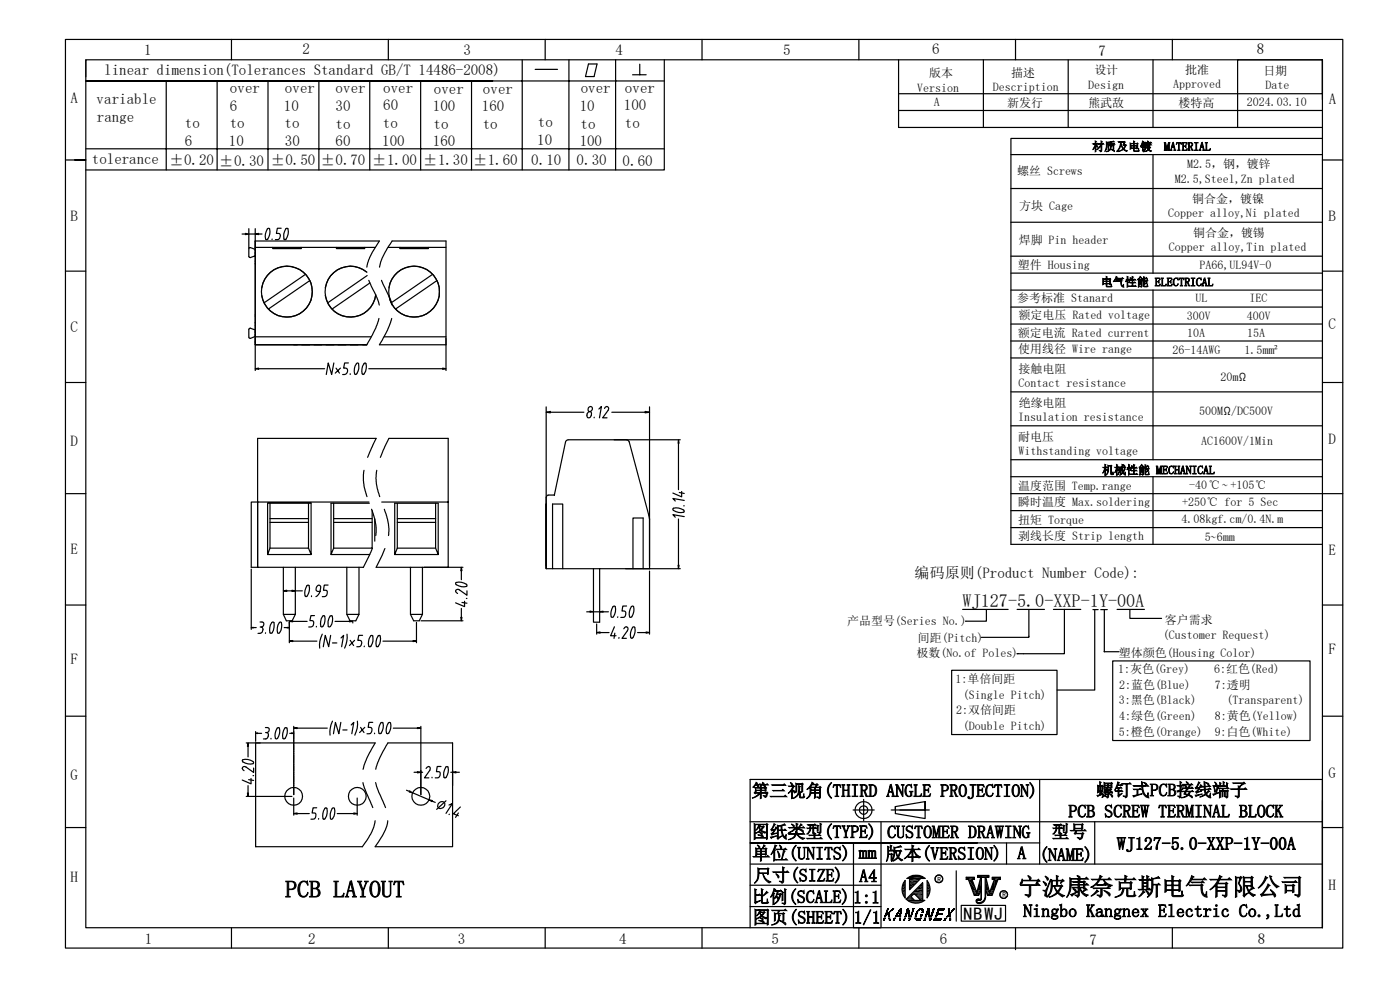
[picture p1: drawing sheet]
<svg xmlns="http://www.w3.org/2000/svg" width="297mm" height="210mm" viewBox="0 0 297 210" stroke-linecap="round" stroke-linejoin="round" font-family="sans-serif">
<g fill="none" stroke="#000" stroke-width=".25">
<path d="M13.9 8.4h271v192.7h-271zM18.2 12.7h262.3v184.1h-262.3zM18.2 12.7v3.6M18.2 17.2h122.7M35.3 17.2v18.9M46.1 17.2v18.9M49.1 8.4v4.3M56.9 17.2v18.9M67.6 17.2v18.9M78.4 17.2v18.9M82.4 8.4v4.3M89.2 17.2v18.9"/>
<path d="M100 17.2v18.9M110.8 12.7v23.4M113.5 14.7h4.8M115.7 8.4v4.3M120.7 12.7v23.4M124.8 13.6h1.9l-.7 2.6h-1.8zM130.6 12.7v23.4M134.2 15.9h2.9M135.7 13.6v2.3M140.9 12.7v23.4h-122.7M148.9 8.4v4.3M182.2 8.4v4.3"/>
<path d="M190.6 12.7v14.3h89.9M208.6 12.7v14.3M215.4 8.4v4.3M226.6 12.7v14.3M244.6 12.7v14.3M248.7 8.4v4.3M280.5 12.7v8.4M280.5 12.7v7.2h-89.9M280.5 12.7h-17.9v14.3M13.9 33.9h4.3M18.2 31.6h122.7M190.6 23.4h89.9"/>
<path d="M214.5 32.8h66M214.5 40h66M244.6 32.8v25.1M280.5 29.4h-66v86.1h66M280.5 33.9h4.4M13.9 57.5h4.3M51.4 49.6h.7M52.8 49.6l-.7 .2v-.3l2 .1M52.8 48.5v4.1M54.1 49.6l.8-.1v.3zM54.1 53.4v19.7h23.7M54.1 51.1v4.3"/>
<path d="M54.1 51.1v1.8M54.1 52.9l-1.2-.4-.1 1.9 .1 .2h.2l1-.3M54.1 51.1h26.4l-2.1 3.6-.6 2M54.1 48.5v4.3M54.1 52.9v.4M54.1 52.5h25.5M54.9 49.6h.7M56.7 48.5h.4a2.08 2.08 0 0 1-.5 2.3h-.2a2.26 2.26 0 0 1 .3-2.3zM57.7 50.7v.1M57.9 52.5v.1h6M59.6 48.4h-.8l-.2 1.1 .7 .1a.83 .83 0 0 1 0 .9 .83 .83 0 0 1-.9 .3M60.6 48.5h.4a2.08 2.08 0 0 1-.5 2.3l-.3-.1a2.77 2.77 0 0 1 .4-2.2z"/>
<path d="M63.9 52.5v.2l-6-.1M64.8 58.2l-8.8 6M65.7 59.5l-8.8 6.1M71.4 52.5v.1h5.9M77.3 52.5v.2l-5.9-.1M77.9 58.4l-8.4 5.8M78.2 59.5l1.8 3.7 .5 1.5M80.5 56.7l.5-1.9 2.2-3.7h11.4v27.5M80.9 59.5l1.7 3.6 .6 1.6M82.3 52.5h12.3M84.8 52.5v.1h6M90.8 52.5v.2l-6-.1"/>
<path d="M91.8 58.2l-8.8 6M92.7 59.5l-8.8 6.1M214.5 47.1h66M214.5 54.3h66M214.5 57.9h66M280.5 57.5h4.4M54.1 78.2l.8-.1v.2zM54.1 67v3l-1-.4-.2 .1-.1 1.8 .1 .2 .2 .1 1-.4M54.1 73.1h23.7M54.1 70v.7M54.1 70.8v7.8M54.1 71.4h24.7"/>
<path d="M54.9 78.2h14M55.5 61.1a5.4 5.4 0 0 1 8.3-3.7 5.4 5.4 0 0 1 0 9 5.4 5.4 0 0 1-8.3-3.7M69 61.1a5.4 5.4 0 0 1 8.8-3.4 5.4 5.4 0 0 0-8.2 1.6 5.4 5.4 0 0 0 3.1 7.7 5.4 5.4 0 0 0 7-4.4 5.4 5.4 0 0 1-5.3 4.7 5.4 5.4 0 0 1-5.4-4.6M70.8 77l-.4 2.4-.8-2.4-.4 2.4M71.3 78.1l.7 1M72.2 78.1l-1.1 1M73.9 77h-.8l-.2 1.1h.5a.76 .76 0 0 1 .2 1 .76 .76 0 0 1-.9 .3M74.3 79.3v.1M75.7 77l.4 .2a2.22 2.22 0 0 1-.7 2.2h-.1a2.34 2.34 0 0 1 .4-2.4zM77.3 77h.2a2 2 0 0 1-.5 2.4h-.1a2.45 2.45 0 0 1 .4-2.4zM78.2 78.2h15.7M78.5 60l-8.1 5.6"/>
<path d="M80.4 67.5l-.2 .8a18.9 18.9 0 0 1-2.4 4.8M80.5 73.1h14.1M81.5 71.4h13.1M82.5 61.1a5.4 5.4 0 0 1 8.3-3.7 5.4 5.4 0 0 1 0 9 5.4 5.4 0 0 1-8.3-3.7M83.1 67.5l-.3 .9a21.8 21.8 0 0 1-2.3 4.7M93.9 78.1l.7 .1-.7 .1zM214.5 61.5h66M214.5 65.1h66M214.5 68.7h66M214.5 72.3h66M214.5 75.9h66M244.6 61.5v36"/>
<path d="M13.9 81.1h4.3M77.2 99.8l-.1 .4a11.7 11.7 0 0 0 .8 5.2M78 97l1.8-4h-25.1v27.3v-13.8h-1.4v13.8h23.8l1.9-4M79.9 99.8a10.5 10.5 0 0 0 .7 5.6M80.7 97l1.8-4h12.6v27.3M115.9 87.4l.9-.1v.3zM115.9 86.3v33.8M116.8 87.4h7.1M124.9 87.4h.4l.2 .4a.68 .68 0 0 1-.8 .8 .86 .86 0 0 1 .2-1.2zM126.1 88.5l-.1 .1M127 86.8l.6-.6-.4 2.4M128.2 86.6l.5-.4 .4 .3-.1 .6-1.2 1.5h1"/>
<path d="M129.8 87.4h7.1M133 93.3l.5 .4 4.3 16.4M136.9 87.3l.9 .1-.9 .2zM137.8 86.3v34.3M143.9 93.3l.2 .7h-.3zM143.9 94v9.9M144.3 93.3l-24 .1-.3 .4-2.4 11.2-1.5 .1-.2 .4M214.5 83.1h66M214.5 90.3h66M214.5 97.5h66M280.5 81.1h4.4M13.9 104.7h4.3"/>
<path d="M54.7 106.5h23.6M56.8 117.6h9.2M57.3 106.7v9.6M57.3 116.3l-.5 1.3v-10.9h9.2v10.9l-.6-1.3M57.3 110.8h8.1M65.4 110v6.3h-8.1M65.4 106.7v3.3h-8.1M70.2 117.6h8.2M70.8 106.7v9.6M70.8 110.8h8.2M78.4 106.7h-8.2v10.9l.6-1.3M78.8 108l.6 1.7a9.2 9.2 0 0 1 .3 3.9"/>
<path d="M79 110v6.3h-8.2M79 108.3v1.7h-8.2M79.5 110.1v4.7M81 106.5h14.1M81.5 108a11.1 11.1 0 0 1 .9 5.6M81.7 116.4l-1.9 3.9h18.4M83.7 117.6h9.3M84.3 106.7v9.6M84.3 116.3l-.6 1.3v-10.9h9.3v10.9l-.6-1.3M84.3 110.8h8.1M92.4 110v6.3h-8.1M92.4 106.7v3.3h-8.1"/>
<path d="M137.8 109.9h.1M142.7 107.9a2.16 2.16 0 0 1 2.5 .5l-.1 .2a2.08 2.08 0 0 1-2.4-.6zM143.8 119.9h.3l-.2 .7zM143.9 110.1v9.8M144.1 104.5l1.1 .2M144.6 104.3v1.1l-1.9-.8M145 107.3h.2M145.2 109.6l-2.5-.4 .6 .5M145.2 106.2l-2.5-.5 .6 .6M214.5 101.1h66M214.5 104.7h70.4M214.5 108.3h66"/>
<path d="M214.5 111.9h66M244.6 101.1v14.4M13.9 128.3h4.3M53.3 133.1h.4v.1zM53.3 120.7v12.8M53.7 133.1h.7M55.2 131.9l.6 .1a.6 .6 0 0 1-.4 1M55.2 133h.2M55.4 133a.77 .77 0 0 1 .3 1 .77 .77 0 0 1-1 .4M56.3 134.2v.2M57.7 132l.4 .1a2.11 2.11 0 0 1-.6 2.3l-.1-.1a2.35 2.35 0 0 1 .3-2.3zM59.4 132l.1-.1a1.95 1.95 0 0 1-.4 2.5l-.1-.1a2.35 2.35 0 0 1 .4-2.3z"/>
<path d="M60.1 125.3l.7-.1v.3zM60.1 120.3v10M60.3 133.1h.6M60.8 125.3h1.1M60.9 133.1h.5l-.5 .1zM61.4 131.8l.7-.1v.2zM61.4 136l.7-.1v.2zM61.4 132v4.3M61.9 125.2l.8 .1-.8 .2zM62.1 131.8h3.1M62.1 136h5.1M62.7 120.3v10h-2.6l.6 1.4h1.3l.7-1.4"/>
<path d="M62.7 125.3h1.4M65.1 124.2l.4-.1a2.16 2.16 0 0 1-.6 2.5l-.1-.1a2.26 2.26 0 0 1 .3-2.3zM66.1 126.4v.2M66.7 130.6h-.7l-.3 1h.5a.74 .74 0 0 1 .3 .8 .74 .74 0 0 1-.5 .6h-.5M67.1 132.9v.1M67.9 125.5h-.5a.68 .68 0 0 1-.3-.9 .68 .68 0 0 1 .8-.4 1.96 1.96 0 0 1-.9 2.4M68.4 134.5a5.1 5.1 0 0 0-.6 3M68.5 130.6h.2a1.93 1.93 0 0 1-.5 2.4 2.39 2.39 0 0 1 .3-2.4zM69.6 124.1h-.8l-.2 1.1h.7l.1 .6a.73 .73 0 0 1-.6 .8h-.4M70 130.7l.4-.1a2.08 2.08 0 0 1-.6 2.4l-.2-.1a2.77 2.77 0 0 1 .4-2.2zM70.1 134.8l-.4 2.4-.7-2.4-.4 2.4M70.5 136.4h1"/>
<path d="M71.1 131.8h3M72.3 135.3l.6-.5-.4 2.4M73.6 120.3v10M73.6 134.5a5.5 5.5 0 0 1-.5 3M74.1 131.7l.7 .1-.7 .1zM74.3 135.8l.7 1.1M74.8 132v.1M75.2 135.8l-1.1 1.1M76.2 120.3v10h-2.6l.7 1.4h1.2l.7-1.4M76.9 134.8h-.8l-.2 1h.5a.77 .77 0 0 1 .2 1 .77 .77 0 0 1-.9 .4M77.3 137.1v.1M78.6 134.9l.3-.1 .2 .1a2.11 2.11 0 0 1-.7 2.3h-.1a2.26 2.26 0 0 1 .3-2.3z"/>
<path d="M80.3 134.8h.3a2.45 2.45 0 0 1-.4 2.4h-.3a2.45 2.45 0 0 1 .4-2.4zM81.2 136h6.4M87.1 120.3v10M87.6 135.9l.7 .1-.7 .1zM88.3 132v4.3M89.3 131.7h8.9M89.6 120.3v10h-2.5l.7 1.4h1.1l.7-1.4M96.7 123.6a2.08 2.08 0 0 1 2.4 .6v.1a2.16 2.16 0 0 1-2.5-.5zM97.7 131h.3l-.1 .7zM97.9 120.3l.1 .8h-.3zM97.9 121.1v1.9M97.9 129.1v1.9"/>
<path d="M98 127.8l1.1 .2M98.6 127.5v1.2l-2-.8M98.9 126.9h.2M99.1 125.3v1l-1.6-1.2a.5 .5 0 0 0-.9 .3l.5 .5M115.9 120.6v-13.7v13.7h22M117.2 120.6v-13.7h2.2v13.7M124.5 129.8h.7M125.9 120.6v11.4h1.3v-11.4M125.9 129.8l-.7 .1v-.2l2 .1M126.6 134.2l.7-.1v.2zM126.6 132.4v2.1M127.2 129.8l.7-.1v.2z"/>
<path d="M127.3 134.2h1.9M127.9 129.8h1.2M130 128.7l.4-.1a2.08 2.08 0 0 1-.5 2.4l-.1-.1a2.15 2.15 0 0 1 .2-2.2zM130.3 133l-.8 1.9h1.2M130.4 134.3l-.1 1.1M131.1 130.8l-.1 .2M131.3 135.2v.2M132.3 133.4l.5-.4 .4 .2-.1 .6-1.1 1.6h.9M132.7 120.6h11.6M132.9 128.6h-.8l-.1 1h.4a.74 .74 0 0 1 .3 .8 .74 .74 0 0 1-.5 .6h-.5M133.9 128.7l.4-.1a2.08 2.08 0 0 1-.5 2.4l-.2-.1a2.15 2.15 0 0 1 .3-2.2zM134.2 133.1l.4-.1a2.16 2.16 0 0 1-.6 2.4h-.1a2.26 2.26 0 0 1 .3-2.3z"/>
<path d="M134.3 120.6v-10.7h2.1v10.7M135.3 134.2h1.8M137.1 134.1l.7 .1-.7 .1zM137.8 121.1v13.4M204.2 129.3h9.7M204.9 131.8h.1M209.3 129.3v2.5h-4.4M215.8 129.3h5.8M218.3 134.9v.3h-10.1M218.3 129.3v5.7M223.5 129.3h5.8M225.8 129.3v9.4h-10.1"/>
<path d="M231.9 129.3h1.1M232.2 129.3v17.1h-8M233.5 129.3h1.4M234.2 138.2h3.2M234.3 129.3v8.9M237 129.3h5.8M239.7 129.3v1.9h6.7M280.5 128.3h4.4M13.9 151.9h4.3M52.2 157.6h27.4l-1 1.7a12.4 12.4 0 0 0-1.6 3.8v.1M52.6 157.6l.1 .7h-.2zM52.6 158.3v2.3"/>
<path d="M54.2 155.6l.5-.1v.1zM54.2 157.6v22h22.7l2.1-3.3 .6-2.2M54.2 155.2v2.1M54.7 155.6h.8M56.3 154.3l.7 .1a.6 .6 0 0 1-.4 1M56.3 155.4h.3M56.6 155.4a.72 .72 0 0 1 .3 .7 .72 .72 0 0 1-.6 .6h-.4M57.5 156.6v.1M58.8 154.5l.4-.1a2.08 2.08 0 0 1-.6 2.3h-.1a2.15 2.15 0 0 1 .3-2.2zM60.4 154.5l.4-.1a2.08 2.08 0 0 1-.6 2.3h-.1a2.15 2.15 0 0 1 .3-2.2zM61.5 155.6h.3M61.8 155.5l.5 .1h-.5z"/>
<path d="M62.3 154.5l.7-.2v.2zM62.3 154.1v14.5M63 154.5h6.4M70.5 153a5.5 5.5 0 0 0-.5 2.9M72.3 153.2l-.4 2.4-.7-2.4-.5 2.4M72.7 154.8h.9M74.5 153.8l.6-.6-.5 2.4M75.8 153a5.1 5.1 0 0 1-.5 2.9M76.5 154.3l.7 1.1M77.4 154.3l-1.1 1.1M79.1 153.2h-.8l-.2 1.1h.4a.72 .72 0 0 1 .4 .7 .72 .72 0 0 1-.6 .6h-.4M79.5 155.5v.1"/>
<path d="M80.8 153.4l.4-.1a2.08 2.08 0 0 1-.6 2.3h-.1a2.15 2.15 0 0 1 .3-2.2zM82.4 153.4l.4-.1a2.08 2.08 0 0 1-.6 2.3h-.1a2.15 2.15 0 0 1 .3-2.2zM83.4 154.5h5.2M88.6 154.3l.7 .2h-.7zM89.3 154.1v14.5M201.9 142.2h22.3v13.6h-22.3zM236.1 140.2h41.8v16.9h-41.8zM280.5 151.9h4.4M13.9 175.5h4.3M51.4 161.2a2.08 2.08 0 0 1 2.4 .6v.1a2.11 2.11 0 0 1-2.4-.5zM52.2 168.9h9.7M52.5 168.2h.2l-.1 .7z"/>
<path d="M52.6 166.7v1.5M52.7 165.4l1.1 .2M53.3 165.1v1.2l-1.9-.8M53.7 164.5h.1M53.8 162.9v1l-1.9-1.3h-.3l-.2 .4 .4 .5M62.3 172.6l.7-.1v.2zM62.3 169.3v3.6M63 172.6h2.6M67.2 171.3h-.8l-.2 1.2h.7l.1 .5a.67 .67 0 0 1-.6 .8h-.4M67.6 173.6v.2M68.9 171.5l.4-.1a2.16 2.16 0 0 1-.6 2.4l-.2-.2a2.77 2.77 0 0 1 .4-2.1zM70.5 171.5l.4-.1a2.16 2.16 0 0 1-.6 2.4l-.2-.2a2.77 2.77 0 0 1 .4-2.1z"/>
<path d="M71.5 172.6h3.6M75.1 172.5l.7 .1-.7 .1zM75.8 169.3v3.6M77 166l.3 1.2 1.8 4.1M79.7 166l.6 2 1.5 3.3M79.7 163.2l.9-2.5 1.7-3.1h13.7v22h-16.4l1.4-2.2 .8-1.4 .5-1.9M86.2 167.6l.7 .3M87.5 168.2l-.7-.2 .1-.2 4.1 1.9M87.8 163.8h.8M88.6 163.7l.7 .1-.7 .1zM89.3 163.8h.4M90.4 163l.5-.4a.5 .5 0 0 1 .3 .8l-1.2 1.6h1"/>
<path d="M91 169.7l.7 .1-.1 .2zM91.7 164.9v.1M91.7 170l.6 .2M93.2 170.2a.68 .68 0 0 1 1.1 .1 .68 .68 0 0 1-.3 1 .68 .68 0 0 1-1.1 0 .68 .68 0 0 1 .3-1.1zM93.6 162.6h-.8l-.2 1.1h.7l.1 .5a.75 .75 0 0 1-.6 .8h-.5M94.6 162.7l.4-.1a2.08 2.08 0 0 1-.6 2.4h-.1a2.26 2.26 0 0 1 .3-2.3zM94.6 169.9l-2 1.8M95.2 170.8l.8-.3-1.4 2M95.3 172.7l-.1 .1M95.6 163.8h.4M96 163.8l.7-.1v.2zM96 163.4v3.2"/>
<path d="M96.7 163.8h.8M97.2 172.5l-.6 .9M97.7 171.2l-1.5 1.4 1 .4M159.1 174.3h121.4M181 171.8h4.5M183.2 169.6v4.5M186.9 174.3v22.5h-5.8v-18h-21.6M189.1 171.8h.8M189.9 171.1v.7h6.4v-1.8v3.6l-6.4-1zM190.9 171.8h6.2M196.3 170l-6.4 1.1M207.3 178.8h-48.2h61.5"/>
<path d="M213.5 178.8v4.5M220.6 165.3v18M232.2 174.3v9M280.5 169.8v27v-31.5h-121.4v31.5M280.5 175.5h4.4M49.1 196.8v4.3M82.4 196.8v4.3M115.7 196.8v4.3M148.9 196.8v4.3M159.1 187.8h27.8M159.1 192.3h27.8M159.2 183.3h121.3"/>
<path d="M182.2 196.8v4.3M192 186.8v3.7a2.9 2.9 0 0 1 0-3.7zM192.4 186.3a3.1 3.1 0 0 1 3.9 0h-1l-2.3 2.4v-2.4zM193 185.8h2.7M193.3 190.2l.6-.6 1.4 1.4h-1.3zM193.5 189.4h2.2M195.7 187.3v3.7h.5a3.1 3.1 0 0 1-4-.3zM196.7 186.8a2.93 2.93 0 0 1 0 3.6zM202.9 184.7v10.7M203.9 192.1h9.4v3.3h-9.4zM205 186.1h1.7v.4h-.5l1 2.8 .9-3.2h-.7v-.4h2.4v.4h-.7l.8 3.2 1-2.8h-.4v-.4h1.7v.4h-.5l-1.2 3.4h-1l-.4-1v1.5a1.17 1.17 0 0 1-.7 1.1 1.17 1.17 0 0 1-1.3-.2 .5 .5 0 0 1 .2-.6 .5 .5 0 0 1 .6 .1l.2-.1v-1.8l-.5 1h-.9l-1.3-3.4h-.4zM208.1 186.5v2.4"/>
<path d="M208.2 186.1h.8v4.1a1.24 1.24 0 0 1-1.7 1.1v-.3a.66 .66 0 0 0 .9-.3zM215.4 196.8v4.6M248.7 196.8v4.3"/>
<circle cx="60.9" cy="61.9" r="5.4"/>
<circle cx="87.8" cy="61.9" r="5.4"/>
<circle cx="125.2" cy="86.8" r=".52"/>
<circle cx="62.3" cy="168.9" r="1.89"/>
<circle cx="75.8" cy="168.9" r="1.89"/>
<circle cx="89.3" cy="168.9" r="1.9"/>
<circle cx="183.2" cy="171.8" r="1.79"/>
<circle cx="183.2" cy="171.8" r=".89"/>
<circle cx="199.2" cy="186.4" r=".82"/>
<circle cx="212.9" cy="189.8" r=".81"/>
</g>
<path d="M192.4 186.3h2.9M192.5 191.1h3.7M192.8 191.3h3M193 186h2.7M193.2 191.4h2.4M193.7 189.3h2M207.4 185.7h2.4" fill="none" stroke="#000" stroke-width=".21"/>
<path d="M192.4 186.1h3.9M207.4 185.9h2.4" fill="none" stroke="#000" stroke-width=".38"/>
<g fill="#000">
<path d="M187.3 195.1h.4zM187.3 195.1l.4 .1zM187.3 195.2h.4zM187.4 195.1h.3zM187.4 194.9h.4zM187.4 194.9l.4 .1zM187.4 195l.3 .1zM187.4 195h.4zM187.5 194.8h.3zM187.5 194.8l.3 .1zM187.5 194.9h.3zM187.5 194.7h.4z"/>
<path d="M187.5 194.7l.4 .1zM187.5 194.8h.4zM187.5 194.5l.4 .2h-.4zM187.5 194.5h.4v.2zM187.6 194.4h.4zM187.6 194.4l.4 .1zM187.6 194.5h.4zM187.6 194.5h.3zM187.6 194.3h.4zM187.6 194.3l.4 .1zM187.7 194.2l.4 .1zM187.7 194.2h.4z"/>
<path d="M187.7 194.3h.4zM187.7 194.3h.3zM187.7 194l.5 .1zM187.7 194h.6zM187.7 194.1h.5zM187.7 194.1l.4 .1zM187.7 193.9l1 .1zM187.7 194h1zM187.8 193.8h.9zM187.8 193.8l.9 .1zM187.8 193.9h.9zM187.8 193.7h.4z"/>
<path d="M187.8 193.7l.4 .1zM187.8 193.8h.4zM187.8 193.8h.5zM187.9 193.6h.4zM187.9 193.6l.3 .1zM187.9 193.7h.3zM187.9 193.5h.4zM187.9 193.5l.4 .1zM188 193.4h.3zM188 193.4l.3 .1zM188 193.2h.4zM188 193.2l.4 .1z"/>
<path d="M188 193.3h.3zM188 193.3h.4zM188 193.3l.3 .1zM188 193.1h.4zM188 193.1l.4 .1zM188.1 193h.4zM188.1 193l.4 .1zM188.1 193.1h.3zM188.1 193.1h.4zM188.1 192.9h.4zM188.1 192.9l.4 .1h-.4zM188.1 192.9h.4v.1z"/>
<path d="M188.2 192.7h.4zM188.2 192.7l.4 .1zM188.2 192.8h.4zM188.2 192.8l.3 .1zM188.3 193.8h.4zM188.3 193.7h.4zM188.3 193.7l.4 .1zM188.3 194h.4zM188.3 194l.4 .1zM188.3 194.1h.4zM188.3 194.1l.4 .1zM188.3 194.2h.4z"/>
<path d="M188.3 194.2l.5 .1zM188.3 194.3h.5zM188.4 193.7h.3zM188.4 194.3h.4zM188.4 194.3l.4 .1zM188.4 194.4h.4zM188.4 194.4l.4 .1zM188.4 194.5h.4zM188.4 193.6h.4zM188.4 194.5l.4 .2h-.4zM188.4 194.5h.4v.2zM188.4 194.7h.4z"/>
<path d="M188.5 193.6h.3zM188.5 194.7l.3 .1zM188.5 194.8h.3zM188.5 194.8h.4zM188.5 194.8l.4 .1zM188.5 194.9h.4zM188.5 194.9l.4 .1zM188.5 193.5h.4zM188.5 193.5h.3zM188.5 193.5l.3 .1zM188.5 195l.4 .1zM188.5 195.1h.4z"/>
<path d="M188.5 195.1l.4 .1zM188.5 195.2h.4zM188.6 195.2h.3zM188.6 193.4h.4zM188.7 193.4h.3zM188.7 193.3l.3 .1zM188.7 193.3h.4zM188.8 193.3h.3zM188.8 193.2l.3 .1zM188.8 193.2h.4zM188.9 193.2h.3zM188.9 193.2h.4z"/>
<path d="M188.9 193.1h.4zM188.9 193.1h.5zM189 193.1h.4zM189 193h.4zM189 193l.4 .1zM189.1 192.9h.5zM189.1 192.9l.3 .1h-.4zM189.1 192.9h.5l-.2 .1zM189.2 192.9h.4zM189.2 192.8h.5zM189.2 192.8l.4 .1zM189.3 192.8h.4z"/>
<path d="M189.3 192.7h.4zM189.3 192.7l.4 .1zM189.4 195.2h.4zM189.4 195.2h.3zM189.4 195.1h.4zM189.4 195.1l.4 .1zM189.5 195.1h.4zM189.5 195.1h.3zM189.5 195l.4 .1zM189.5 195h.4zM189.6 194.9h.3zM189.6 194.9l.3 .1z"/>
<path d="M189.6 194.8h.3zM189.6 194.8l.3 .1zM189.7 194.8h.3zM189.7 194.8h.2zM189.7 194.7l.3 .1zM189.7 194.7h.3zM189.7 194.7h.4zM189.8 194.5l.3 .2h-.4zM189.8 194.5h.3v.2zM189.8 194.5h.4zM189.8 194.5h.3zM189.9 194.4l1.3 .1z"/>
<path d="M189.9 194.5h.3zM189.9 194.4h1.3zM189.9 194.3h1.3zM189.9 194.3l1.3 .1zM190 194.3h1.2zM190 194.2h1.2zM190 194.2l1.2 .1zM190.1 194.1h.3zM190.1 194.1l.3 .1zM190.1 194h.4zM190.1 194l.3 .1zM190.2 194h.3z"/>
<path d="M190.2 194.5h.6zM190.2 193.9h.3zM190.2 193.9l.3 .1zM190.2 193.8l.3 .1zM190.2 193.8h.4zM190.3 193.8h.3zM190.3 193.7h.4zM190.3 193.7h.3zM190.3 193.7l.3 .1zM190.4 193.6h.3zM190.4 193.6l.3 .1zM190.4 193.7h.3z"/>
<path d="M190.4 194.2h.4zM190.5 193.5h.3zM190.5 193.5l.2 .1zM190.5 193.4h.3zM190.5 193.4l.3 .1zM190.5 193.4h.7zM190.6 193.3h.6zM190.6 193.3l.6 .1zM190.6 193.2h.6zM190.6 193.2l.6 .1zM190.7 193.2h.5zM190.7 193.2h.6z"/>
<path d="M190.7 193.1h.6zM190.7 193.1l.6 .1zM190.7 195.2h.4zM190.8 193h.5zM190.8 193l.5 .1zM190.8 193.1h.5zM190.8 194.8h.3zM190.8 194.8l.3 .1zM190.8 194.9h.3zM190.8 194.9l.3 .1zM190.8 195l.3 .1zM190.8 195.1h.3z"/>
<path d="M190.8 195.1l.3 .1zM190.8 195.2h.3zM190.8 194.5h.3zM190.8 194.5h.4zM190.8 194.5l.3 .2h-.3zM190.8 194.5h.3v.2zM190.8 194.7h.3zM190.8 194.7l.3 .1zM190.8 192.9h.5zM190.8 192.9l.5 .1h-.5zM190.8 192.9h.5v.1zM190.8 193.4h.4z"/>
<path d="M190.8 194h.4zM190.8 194l.4 .1zM190.8 194.1h.4zM190.8 194.1l.4 .1zM190.9 192.8h.4zM190.9 192.8l.4 .1zM190.9 192.9h.4zM190.9 193.4h.3zM190.9 193.4l.3 .1zM190.9 193.5h.3zM190.9 193.5l.3 .1zM190.9 193.6h.3z"/>
<path d="M190.9 193.6l.3 .1zM190.9 193.7h.3zM190.9 193.7l.3 .1zM190.9 193.8h.3zM190.9 193.8l.3 .1zM190.9 193.9h.3zM190.9 193.9l.3 .1zM190.9 194h.3zM190.9 192.7h.4zM190.9 192.7l.4 .1zM191 192.7h.3zM191.3 188.6l.7 .1h-.6z"/>
<path d="M191.3 188.6h.7v.1zM191.4 188.7l.6 .6h-.6zM191.4 188.7h.6v.6zM191.4 187.9l.6 .1zM191.4 188l.6 .6h-.7zM191.4 188h.6v.6zM191.4 189.3h.6zM191.4 189.3l.6 .3h-.5zM191.4 189.3h.6v.3zM191.5 189.6l.5 .3h-.4zM191.5 189.6h.5v.3zM191.6 195.2h.4z"/>
<path d="M191.6 187.3l.4 .1zM191.6 187.4l.4 .5h-.6zM191.6 187.4h.4v.5zM191.6 189.9h.4zM191.6 189.9l.4 .3h-.2zM191.6 189.9h.4v.3zM191.6 195.1h.4zM191.6 195.1l.4 .1zM191.7 187.3h.3zM191.7 194.9l.4 .1zM191.7 195l.3 .1zM191.7 195h.4z"/>
<path d="M191.7 194.8h.4zM191.7 194.8l.4 .1zM191.7 194.9h.4zM191.8 194.7l.4 .1zM191.8 194.8h.3zM191.8 194.8h.4zM191.8 190.2l.2 .2zM191.8 190.2h.2v.2zM191.8 194.7h.4zM191.9 194.5h.3zM191.9 194.5l.3 .2h-.4zM191.9 194.5h.3v.2z"/>
<path d="M191.9 194.3l.4 .1zM191.9 194.4h.4zM191.9 194.4l.3 .1zM191.9 194.3h.4zM192 186.8v.5h-.3zM192 186.8v.5zM192 194.1h.4zM192 194.1l.4 .1zM192 194.2h.4zM192 194.2l.3 .1zM192 194h.4zM192 194l.4 .1z"/>
<path d="M192.1 193.9h.3zM192.1 193.9l.3 .1zM192.1 194h.3zM192.1 193.7l.4 .1zM192.1 193.8h.4zM192.2 193.6h.3zM192.2 193.6l.3 .1zM192.2 193.7h.3zM192.2 193.5h.7zM192.2 193.5l.8 .1zM192.2 193.6h.8zM192.2 193.6h.4z"/>
<path d="M192.2 190.7l1.8 .3h-1.5zM192.2 190.7h1.6l.2 .3zM192.2 193.4h.7zM192.2 193.4l.7 .1zM192.3 193.3h.6zM192.3 193.3l.6 .1zM192.3 193.2h.6zM192.3 193.2l.6 .1zM192.4 193h.5zM192.4 193l.5 .1zM192.4 193.1h.5zM192.4 193.1l.5 .1z"/>
<path d="M192.4 186.3h.6zM192.4 192.9l.5 .1h-.5zM192.4 192.9h.5v.1zM192.4 192.8h.5zM192.4 192.8l.5 .1zM192.4 192.9h.5zM192.2 190.7l.3-.2 1.3 .2zM192.5 190.5h1l.3 .2zM192.5 192.7h.4zM192.5 192.7l.4 .1zM192.5 190.4l1 .1zM192.5 191h1.5z"/>
<path d="M192.6 193.6h.4zM192.6 193.6l.4 .1zM192.6 193.7h.4zM192.6 193.7l.4 .1zM192.6 193.8h.4zM192.6 193.8l.4 .1zM192.6 193.9h.4zM192.6 193.9l.4 .1zM192.6 194h.4zM192.6 194l.4 .1zM192.6 194.1h.4zM192.7 194.1h.3z"/>
<path d="M192.7 194.1l.3 .1zM192.7 194.2h.3zM192.7 194.2l.3 .1zM192.7 194.3h.3zM192.7 194.3l.3 .1zM192.7 194.4h.7zM192.7 194.4l.7 .1zM192.7 194.5h.7zM192.7 194.5h.6zM192.7 194.5l.6 .2h-.6zM192.7 194.5h.6v.2zM192.7 194.7h.6z"/>
<path d="M192.7 194.7l.6 .1zM192.7 194.8h.6zM192.7 194.8l.6 .1zM192.7 194.9h.6zM192.7 194.9h.5zM192.7 194.9l.5 .1zM192.7 195l.5 .1zM192.7 195h.5zM192.7 195.1h.5zM192.7 195.1l.4 .1zM192.7 195.2h.4zM192.5 190.4l.3-.2 .7 .2z"/>
<path d="M192.8 190.2h.5l.2 .2zM193 186.3l1.9 .5h-1.9zM193 186.8h1.9zM193 186.8l1.4 .5h-1.4zM193 186.8h1.9l-.5 .5zM193 187.3h1.4zM193 187.3l1.4 .1zM193 187.4l.8 .5h-.8zM193 187.4h1.4l-.6 .5zM193 187.9l.7 .1zM193 187.9h.8zM193 188l.1 .6h-.1z"/>
<path d="M193 188h.7l-.6 .6zM193 188.6h.1l-.1 .1zM193.1 189.9h.4zM192.8 190.2l.3-.3 .2 .3zM193.1 189.9h.4l-.2 .3zM193.1 194.3h.3zM193.1 194.3l.3 .1zM193.1 194.3h.4zM193.2 191.3l2 .2h-1.7zM193.2 194.1h.3zM193.2 194.1l.3 .1zM193.2 194.2h.3z"/>
<path d="M193.2 194.2l.3 .1zM193.2 193.9l.4 .1zM193.2 194h.3zM193.2 194h.4zM193.2 194l.3 .1zM193.3 193.8h.3zM193.3 193.8l.3 .1zM193.3 193.9h.3zM193.3 193.7h.4zM193.3 193.7h.3zM193.3 193.7l.3 .1zM193.3 193.6h.4z"/>
<path d="M193.3 193.6l.4 .1zM193.4 193.4h.4zM193.4 193.4l.3 .1zM193.4 193.5h.3zM193.4 193.5l.3 .1zM193.4 193.3l.4 .1zM193.4 193.3h.4zM193.1 189.9l.4-.3v.3zM193.5 189.6h.4l-.4 .3zM193.5 191.5h1.4zM193.5 191.5h1.7zM193.5 193.2h.3z"/>
<path d="M193.5 193.2l.3 .1zM193.5 193.3h.3zM193.5 193l.4 .1zM193.5 193.1h.4zM193.5 193.1h.3zM193.5 193.1l.3 .1zM193.5 193h.4zM193.6 192.8h.4zM193.6 192.8l.4 .1zM193.6 192.9h.4zM193.6 192.9h.3zM193.6 192.9l.3 .1h-.4z"/>
<path d="M193.6 192.9h.3v.1zM193.6 185.7h1.4zM193.6 192.7h.4zM193.6 192.7l.4 .1zM193.9 189.6l1.8 .3h-1.4zM193.9 189.6h1.8v.3zM193.9 191.5h1zM194 191h1.3zM194 194.5h.4zM194 194.5l.4 .2h-.4zM194 194.5h.4v.2zM194 194.7h.4z"/>
<path d="M194 194.7l.4 .1zM194 194.8h.5zM194.1 194.3h.4zM194.1 194.3l.3 .1zM194.1 194.4h.3zM194.1 194.4l.3 .1zM194.1 194.5h.3zM194.1 194.8h.4zM194.1 194.8l.4 .1zM194.1 194.9h.5zM194.1 194.9l1.3 .1zM194.1 194.9h1.3z"/>
<path d="M194.1 194.1h.4zM194.1 194.1l.4 .1zM194.1 194.2h.4zM194.1 194.2l.4 .1zM194.1 195l1.3 .1zM194.1 194h.5zM194.1 194l.4 .1zM194.1 195.1h.9zM194.1 195.1h.8zM194.2 193.9h.4zM194.2 193.9l.4 .1zM194.2 194h.4z"/>
<path d="M194.2 195.1h.7zM194.2 193.8h.4zM194.2 193.8l.4 .1zM194.2 195.1l.7 .1zM193.7 189.3l.6-.6 1.4 .6zM194.3 188.7h1.4v.6zM194.3 189.9h1.4zM194.3 193.7h.4zM194.3 193.7l.3 .1zM194.3 195.2h.5zM194.3 195.2h.6zM194.3 189.9l1.4 .3h-1.1z"/>
<path d="M194.3 189.9h1.4v.3zM194.3 193.6h.4zM194.3 193.6l.4 .1zM194.4 193.5h.4zM194.4 193.5l.3 .1zM194.4 193.6h.3zM194.4 195.2h.4zM194.4 195.2h.3zM194.4 188.6l1.3 .1h-1.4zM194.4 188.6h1.3v.1zM194.4 193.4h.4zM194.4 193.4l.4 .1z"/>
<path d="M194.5 193.3h.4zM194.6 190.2l1.1 .2h-.9zM194.6 190.2h1.1v.2zM194.6 193.2h.4zM194.6 193.2h.3zM194.6 193.2l.3 .1zM194.6 193.1l.4 .1zM194.6 193.1h.5zM194.7 193.1h.4zM194.7 193.1h.5zM194.7 193h1.2zM194.7 193h.5z"/>
<path d="M194.7 193l.5 .1zM194.7 194.9h.7zM194.8 194.9h.6zM194.8 190.4l.9 .1zM194.9 190.5l.8 .2h-.6zM194.9 190.5h.8v.2zM194.9 194.9h.5zM194.9 192.9h1zM194.7 193l.2-.1 1 .1zM194.9 192.9h1v.1zM194.9 194.8h.5zM194.9 194.8l.5 .1z"/>
<path d="M195 192.8l.8 .1zM195 192.9h.9zM195 194.8h.5zM195 194.8h.4zM195 187.9l.7 .1zM194.4 188.6l.6-.6 .7 .6zM195 188h.7v.6zM195 192.8h.8zM195 195.1h.4zM195 195.1h.3zM195 195.1l.3 .1zM195 195.2h.3z"/>
<path d="M195.1 194.8h.4zM195.1 190.7l.6 .3h-.4zM195.1 190.7h.6v.3zM195.1 194.3h.2zM195.1 194.7l.4 .1zM195.1 194.7h.4zM195.2 192.7h.5zM195.2 192.7l.6 .1zM195.2 194.2h.5zM195.2 194.2l.5 .1zM195.2 194.3h.5zM195.1 194.3h.5z"/>
<path d="M195.2 194.7h.3zM195.2 193h.2zM195.2 194h.5zM195.2 194l.5 .1zM195.2 194.1h.5zM195.2 194.1l.5 .1zM195.2 194.5h.3zM195.2 194.5l.3 .2h-.3zM195.2 194.5h.3v.2zM195.2 194.4h.4zM195.2 194.4l.4 .1zM195.2 194.5h.4z"/>
<path d="M195.3 192.7h.4zM195.3 194.3h.3zM195.3 194.3l.3 .1zM195.3 194.4h.3zM195.3 186.3h1zM195.3 191h.9zM195.4 193h.5zM195.5 193l.4 .1zM195.5 193.1h.4zM195.5 193.6h.3zM195.3 192.7h.2zM195.5 193.1l.5 .1z"/>
<path d="M195.5 193.2h.4zM195.5 193.2h.5zM195.5 193.3l.4 .1zM195.5 193.4h.4zM195.5 193.4l.4 .1zM195.5 193.5h.4zM195.6 193.2l.3 .1zM195.6 193.3h.3zM195 187.9l.7-.5v.5zM195.7 187.4v.5zM195.7 191h.5zM195.9 195.2h.4z"/>
<path d="M196 195.1h.3zM196 195.1l.3 .1zM196 195.2h.3zM196 194.9h.4zM196 194.9l.4 .1zM196 195l.3 .1zM196 195h.4zM196 194.8h.4zM196 194.8l.4 .1zM196.1 194.7l.4 .1zM196.1 194.8h.4zM196.1 194.5l.4 .2h-.4z"/>
<path d="M196.1 194.5h.5l-.1 .2zM196.1 194.7h.4zM196.2 194.4l.4 .1zM196.2 194.4h.4zM196.2 194.5h.4zM196.2 194.3h.4zM196.2 194.3l.4 .1zM196.3 194.3h.3zM196.3 194.1h.4zM196.3 194.1l.4 .1zM196.3 194.2h.4zM196.3 194.2l.3 .1z"/>
<path d="M196.3 193.9l.5 .1zM196.3 194h.5zM196.3 194h.4zM196.3 194l.4 .1zM196.4 193.8h.4zM196.4 193.8l.4 .1zM196.4 193.9h.4zM196.4 193.7h.4zM196.4 193.7l.4 .1zM196.5 193.6h.8zM196.5 193.6h.4zM196.5 193.6h.3z"/>
<path d="M196.5 193.6l.3 .1zM196.5 193.7h.3zM196.5 193.4h.7zM196.5 193.4l.8 .1zM196.5 193.5h.8zM196.5 193.5l.8 .1zM196.6 193.3l.6 .1zM196.6 193.4h.6zM196.6 193.2h.6zM196.6 193.2l.6 .1zM196.6 193.3h.6zM196.6 193.1h.6z"/>
<path d="M196.6 193.1l.6 .1zM196.7 186.8l.3 .5h-.3zM196.7 187.3h.3zM196.7 187.3l.3 .1zM196.7 187.4l.5 .5h-.5zM196.7 187.4h.3l.2 .5zM196.7 187.9l.5 .1zM196.7 188l.6 .6h-.6zM196.7 188h.5l.1 .6zM196.7 188.6l.6 .1h-.6zM196.7 188.6h.6v.1zM196.7 188.7l.5 .6h-.5z"/>
<path d="M196.7 188.7h.6l-.1 .6zM196.7 189.3h.5zM196.7 189.3l.4 .3h-.4zM196.7 189.3h.5l-.1 .3zM196.7 189.6l.3 .3h-.3zM196.7 189.6h.4l-.1 .3zM196.7 189.9h.3zM196.7 189.9l.1 .3h-.1zM196.7 189.9h.3l-.2 .3zM196.7 190.2h.1l-.1 .2zM196.7 193h.5zM196.7 193l.5 .1z"/>
<path d="M196.7 192.8h.5zM196.7 192.8l.5 .1zM196.7 192.9h.5zM196.7 192.9l.5 .1h-.5zM196.7 192.9h.5v.1zM196.8 192.7h.4zM196.8 192.7l.4 .1zM196.9 193.6h.4zM196.9 193.6l.4 .1zM196.9 193.7h.4zM196.9 193.7l.4 .1zM196.9 193.8h.4z"/>
<path d="M196.9 193.8l.4 .1zM196.9 193.9h.4zM196.9 193.9l.4 .1zM196.9 194h.4zM196.9 194l.4 .1zM197 194.1h.3zM197 194.1l.3 .1zM197 194.2h.3zM197 194.2l.3 .1zM197 194.3h.3zM197 194.3h.4zM197 194.3l.4 .1z"/>
<path d="M197 194.4h.7zM197 194.4l.7 .1zM197 194.5h.7zM197 194.5l.7 .2h-.7zM197 194.5h.7v.2zM197 194.7h.6zM197 194.7h.7zM197 194.7l.6 .1zM197 194.8h.6zM197 194.8l.6 .1zM197 194.9h.6zM197.1 194.9h.5z"/>
<path d="M197.1 194.9l.4 .1zM197.1 195l.4 .1zM197.1 195.1h.4zM197.1 195.1l.4 .1zM197.1 195.2h.3zM197.1 195.2h.4zM197.4 194.3h.4zM197.4 194.3h.3zM197.4 194.4h.3zM197.4 194.3l.3 .1zM197.4 194.1h.4zM197.4 194.1l.4 .1z"/>
<path d="M197.4 194.2h.4zM197.4 194.2l.4 .1zM197.5 194h.4zM197.5 194l.4 .1zM197.5 194.1h.3zM197.5 194.1h.4zM197.5 193.9h.4zM197.5 193.9l.4 .1zM197.6 193.7l.4 .1zM197.6 193.7h.4zM197.6 193.8h.4zM197.6 193.8l.3 .1z"/>
<path d="M197.6 193.6h.4zM197.6 193.6l.4 .1zM197.7 193.5h.3zM197.7 193.5l.3 .1zM197.7 193.6h.3zM197.7 193.4h.4zM197.7 193.4l.3 .1zM197.7 193.2l.4 .1zM197.7 193.2h.5zM197.7 193.3h.4zM197.7 193.3l.4 .1zM197.8 193.1h.4z"/>
<path d="M197.8 193.1l.4 .1zM197.8 193.2h.4zM197.8 193h.4zM197.8 193l.4 .1zM197.9 192.9h.4zM197.9 192.9h.3zM197.9 192.9l.3 .1h-.4zM197.9 192.9h.3v.1zM197.9 192.7h.4zM197.9 192.7l.4 .1zM197.9 192.8h.4zM197.9 192.8l.4 .1z"/>
<path d="M198.1 195.1h1.6zM198.1 195.1h1.5zM198.1 195.1l1.5 .1zM198.1 195.2h1.5zM198.2 195.1h1.5zM198.2 194.9h.4zM198.2 194.9h1.5zM198.2 194.9l1.5 .1zM198.2 195l1.5 .1zM198.2 195h1.5zM198.2 194.8h.5zM198.2 194.8h.4z"/>
<path d="M198.2 194.8l.4 .1zM198.3 194.7h.4zM198.3 194.7l.4 .1zM198.3 194.8h.4zM198.3 194.5l.4 .2h-.4zM198.3 194.5h.5l-.1 .2zM198.4 194.4h.4zM198.4 194.4l.4 .1zM198.4 194.5h.4zM198.4 194.3h.4zM198.4 194.3l.4 .1zM198.5 194.2l.3 .1z"/>
<path d="M198.5 194.2h.4zM198.5 194.3h.3zM198.5 194l1.4 .1zM198.5 194h1.4zM198.5 194.1h.4zM198.5 194.1l.4 .1zM198.5 193.9l1.4 .1zM198.6 193.8h1.4zM198.6 193.8l1.3 .1zM198.6 193.9h1.3zM198.6 193.7h.4zM198.6 193.7l.4 .1z"/>
<path d="M198.6 194.9h1.1zM198.7 193.6h.4zM198.7 193.6l.4 .1zM198.7 193.7h.3zM198.7 193.7h.4zM198.7 193.5h.4zM198.8 193.4h.3zM198.8 193.4l.3 .1zM198.8 193.2h.4zM198.8 193.2l.4 .1zM198.8 193.3h.4zM198.8 193.3l.3 .1z"/>
<path d="M198.8 193.1h.4zM198.8 193.1h.5zM198.8 193.1l.4 .1zM198.9 193h1.4zM198.9 193l1.4 .1zM198.9 193.1h.4zM198.9 194.1h1zM198.9 192.9h1.5zM198.9 192.9l1.4 .1h-1.4zM198.9 192.9h1.5l-.1 .1zM199 192.7h1.4zM199 192.7l1.4 .1z"/>
<path d="M199 192.8h1.4zM199 192.8l1.4 .1zM199 192.9h1.4zM199 193.8h1zM199.3 193.1h1zM200.2 195.2h.3zM200.2 195.1h.4zM200.2 195.1l.4 .1zM200.2 195.2h.4zM200.3 195.1h.3zM200.3 195.1h.4zM200.4 195l.3 .1z"/>
<path d="M200.4 195h.3zM200.4 194.9h.3zM200.4 194.9l.3 .1zM200.4 194.9h.4zM200.5 194.8h.3zM200.5 194.8l.3 .1zM200.5 194.8h.4zM200.6 194.7l.3 .1zM200.6 194.8h.3zM200.6 194.7h.3zM200.7 194.7h.3zM200.7 194.5l.3 .2h-.3z"/>
<path d="M200.7 194.5h.3v.2zM200.8 194.5h.3zM200.7 194.5h.3zM200.8 194.4h.4zM200.9 194.4h.3zM200.9 194.3h.4zM200.9 194.3l.3 .1zM201 194.3h.3zM201 194.2h.6zM201 194.2l.7 .1zM201.1 192.7h.3zM201.1 192.7l.3 .1z"/>
<path d="M201.1 192.8h.3zM201.1 192.8l.3 .1zM201.1 192.9h.4zM201.1 192.9l.4 .1h-.4zM201.1 192.9h.4v.1zM201.1 194.1h.5zM201.1 194.1l.5 .1zM201.1 193h.4zM201.1 193l.4 .1zM201.1 193.1h.4zM201.1 193.1l.4 .1zM201.1 193.2h.4z"/>
<path d="M201.2 193.2l.3 .1zM201.2 193.3h.3zM201.2 193.3l.3 .1zM201.2 193.4h.3zM201.2 193.4l.3 .1zM201.2 194h.4zM201.2 194l.4 .1zM201.2 193.5h.3zM201.2 193.5l.3 .1zM201.2 193.6h.3zM201.2 193.6h.6zM201.2 193.6l.6 .1z"/>
<path d="M201.2 193.7h.6zM201.3 193.7h.5zM201.3 193.7l.4 .1zM201.3 193.8h.4zM201.3 193.8l.3 .1zM201.3 193.9h.3zM201.3 193.9l.3 .1zM201.3 194.3h.4zM201.4 194.3h.3zM201.4 194.3l.3 .1zM201.4 194.4h.3zM201.4 194.4l.3 .1z"/>
<path d="M201.4 194.5h.3zM201.4 194.5l.4 .2h-.4zM201.4 194.5h.3l.1 .2zM201.4 194.7h.4zM201.4 194.7l.4 .1zM201.4 194.8h.4zM201.4 194.8l.4 .1zM201.4 194.9h.4zM201.4 194.9l.4 .1zM201.4 195l.4 .1zM201.5 195.1h.3zM201.5 195.1l.3 .1z"/>
<path d="M201.5 195.2h.3zM201.5 193.6h.3zM201.5 193.6h.4zM201.6 193.5h.3zM201.6 193.5l.3 .1zM201.7 193.4h.3zM201.7 193.4l.2 .1zM201.7 193.4h.4zM201.8 193.3l.3 .1zM201.8 193.3h.3zM201.8 193.2h.4zM201.8 193.2l.3 .1z"/>
<path d="M201.9 193.2h.3zM201.9 193.1h.4zM201.9 193.1l.4 .1zM201.9 193.2h.4zM202 193.1h.3zM202 193.1h.4zM202 193h.4zM202 193l.4 .1zM202.1 192.9h.4zM202.1 192.9l.3 .1h-.4zM202.1 192.9h.4l-.1 .1zM202.2 192.8h.4z"/>
<path d="M202.2 192.8h.3zM202.2 192.8l.3 .1zM202.2 192.7h.4zM202.2 192.7l.4 .1zM205 186.1h1.7zM205 186.1l1.7 .4h-1.7zM205 186.1h1.7v.4zM205 186.5h.4zM205.4 186.5l1.7 2.4h-.8zM205.4 186.5h.8l.9 2.4zM206.2 186.5h.5zM206.3 188.9l.9 .4h-.7z"/>
<path d="M206.3 188.9h.8l.1 .4zM206.5 189.3l1.1 .6h-.9zM206.5 189.3h1.4l-.3 .6zM206.7 189.9h.9zM207.1 191l.2 .1zM207.1 191h.2zM207.1 191.1h.1zM207.1 191.1h.2zM207.1 191.1l.2 .1zM207.1 191.2l.2 .1zM207.1 191.2h.2v.1zM207.1 191h.3z"/>
<path d="M207.1 191.3h.2zM207.1 191.3l.2 .1zM207.1 190.9l1 .1zM207.1 191h.5zM207.1 191.4h.3zM207.1 191.4l.4 .1zM207.2 190.8l.9 .1zM207.2 190.8h1zM207.2 191.5h.3zM207.2 191.5h.6zM207.2 191.5h1.2zM207.2 191.5l1 .1z"/>
<path d="M207.3 190.7l.6 .1zM207.3 190.8h.6zM207.2 190.8h.7zM207.3 190.7h.5zM207.3 188.9l.6 .4h-.7zM207.3 188.9h.8l-.2 .4zM207.4 186.1h.7zM207.4 190.7h.4zM207.4 191.6h.7zM207.4 191.6h.8zM207.6 191h.5zM207.4 190.7h.2z"/>
<path d="M207.7 191h.4zM207.9 191.5h.5zM207.8 191.5h.6zM207.9 186.5l.3 2.4h-.9zM208 190.8h.2zM207.9 190.8h.3zM208.1 186.1l.1 .4h-.3zM208.1 186.1h.1v.4zM208.1 190.7h.1zM208.1 190.7l.1 .1zM208.1 191.4h.4zM208.1 188.9l.1 .4z"/>
<path d="M208.1 189.3l.1 .6zM208.1 189.9l.1 .3zM208.1 190.2l.1 .2zM208.1 190.4l.1 .2zM208.1 190.6l.1 .1zM208.2 186.1h.8zM208.2 191.4h.4zM208.2 191.3l.4 .1zM208.2 191.3h.4zM208.4 191.3h.3zM208.4 191.3l.1-.1 .2 .1zM208.5 191.2h.3l-.1 .1z"/>
<path d="M208.6 191.1h.2zM208.5 191.2h.3zM208.7 191h.2zM208.7 191l.1 .1h-.2zM208.8 190.8l.2 .1zM208.8 190.8h.2zM208.8 190.9l.1 .1zM208.8 190.9h.2zM208.8 190.7h.2zM208.8 190.7l.2 .1zM208.9 190.7h.1zM208.9 190.6l.1 .1z"/>
<path d="M209 190.4v.2h-.1zM209 190.4h.1l-.1 .2zM209 186.1l.3 .4h-.3zM209 186.1h.1l.2 .4zM209 186.5l.8 2.4h-.8zM209 186.5h.3l.5 2.4zM209 188.9l.1 .4zM209 189.3l.1 .6zM209 189.9l.1 .3zM209 190.2l.1 .2h-.1zM209 190.2l.1 .2zM209.1 188.9l.8 .4h-.6z"/>
<path d="M209.1 188.9h.7l.1 .4zM209.1 186.1h.7zM209.3 189.3l1.2 .6h-1zM209.3 189.3h1.4l-.2 .6zM209.5 189.9h1zM210.1 188.9l.6 .4h-.8zM210.1 188.9h.8l-.2 .4zM210.5 186.1h1.7zM210.5 186.1l1.7 .4h-1.7zM210.5 186.1h1.7v.4zM210.5 186.5h.4zM210.9 186.5v2.4h-.8z"/>
<path d="M210.9 186.5h.8l-.8 2.4zM211.7 186.5h.5z"/>
</g>
<path d="M193 186.5h2.3" fill="none" stroke="#000" stroke-width=".42"/>
<g font-size="5">
<text x="60.5" y="190.4">PCB LAYOUT</text>
<text x="216" y="189.8">宁波康奈克斯电气有限公司</text>
</g>
<text font-size="3.9" x="204.2" y="128.8">WJ127-5.0-XXP-1Y-00A</text>
<g font-size="3.8">
<text x="159.5" y="169">第三视角(THIRD ANGLE PROJECTION)</text>
<text x="226.7" y="173.4">PCB SCREW TERMINAL BLOCK</text>
<text x="232.5" y="168.9">螺钉式PCB接线端子</text>
<text x="159.5" y="177.7">图纸类型(TYPE)</text>
<text x="188.2" y="177.8">CUSTOMER DRAWING</text>
<text x="223.1" y="177.7">型号</text>
<text x="159.6" y="182.3">单位(UNITS)</text>
<text x="182.2" y="182.1">mm</text>
<text x="187.9" y="182.4">版本(VERSION)</text>
<text x="215.8" y="182.2">A</text>
<text x="220.4" y="182.6">(NAME)</text>
<text x="236.9" y="180.2">WJ127-5.0-XXP-1Y-00A</text>
<text x="159.5" y="191.5">比例(SCALE)1:1</text>
<text x="159.9" y="187">尺寸(SIZE)</text>
<text x="182.3" y="187.1">A4</text>
<text x="159.6" y="195.9">图页(SHEET)</text>
<text x="181.1" y="195.9">1/1</text>
<text x="204.4" y="195.1">NBWJ</text>
<text x="217.1" y="194.5">Ningbo Kangnex Electric Co.,Ltd</text>
</g>
<g font-size="3.2">
<text x="30.6" y="11.6">1</text>
<text x="64.2" y="11.5">2</text>
<text x="98.3" y="11.7">3</text>
<text x="130.6" y="11.7">4</text>
<text x="166.1" y="11.6">5</text>
<text x="197.7" y="11.5">6</text>
<text x="233" y="11.8">7</text>
<text x="266.7" y="11.4">8</text>
<text x="22.1" y="15.9">linear dimension(Tolerances Standard GB/T 14486-2008)</text>
<text x="15" y="21.8">A</text>
<text x="20.5" y="22">variable</text>
<text x="48.8" y="19.7">over</text>
<text x="48.8" y="23.5">6</text>
<text x="60.2" y="23.5">10</text>
<text x="60.5" y="19.8">over</text>
<text x="71.2" y="23.5">30</text>
<text x="71.2" y="19.8">over</text>
<text x="81.3" y="19.7">over</text>
<text x="81.3" y="23.4">60</text>
<text x="91.8" y="23.6">100</text>
<text x="92" y="19.8">over</text>
<text x="102.2" y="23.6">160</text>
<text x="102.4" y="19.9">over</text>
<text x="123" y="23.6">10</text>
<text x="123.2" y="19.8">over</text>
<text x="132.4" y="23.4">100</text>
<text x="132.6" y="19.6">over</text>
<text x="281.9" y="22">A</text>
<text x="20.5" y="25.8">range</text>
<text x="39.2" y="27.2">to</text>
<text x="48.7" y="27.2">to</text>
<text x="60.4" y="27.2">to</text>
<text x="71.2" y="27.3">to</text>
<text x="81.2" y="27.2">to</text>
<text x="92" y="27.3">to</text>
<text x="102.4" y="27.4">to</text>
<text x="114.1" y="27">to</text>
<text x="123.1" y="27.3">to</text>
<text x="132.5" y="27.1">to</text>
<text x="19.5" y="34.9">tolerance</text>
<text x="35.9" y="35.1">±0.20</text>
<text x="39.2" y="31">6</text>
<text x="46.4" y="35.1">±0.30</text>
<text x="48.6" y="31">10</text>
<text x="57.4" y="35">±0.50</text>
<text x="60.4" y="31">30</text>
<text x="68" y="35">±0.70</text>
<text x="71.2" y="31">60</text>
<text x="78.9" y="35">±1.00</text>
<text x="81.1" y="30.9">100</text>
<text x="89.7" y="34.9">±1.30</text>
<text x="91.8" y="31.1">160</text>
<text x="100.3" y="35">±1.60</text>
<text x="112.7" y="35.1">0.10</text>
<text x="114" y="30.7">10</text>
<text x="122.3" y="35">0.30</text>
<text x="123" y="31.1">100</text>
<text x="132.1" y="35.1">0.60</text>
<text x="15" y="46.9">B</text>
<text x="281.9" y="46.9">B</text>
<text x="14.9" y="70.5">C</text>
<text x="281.8" y="69.7">C</text>
<text x="15" y="94.6">D</text>
<text x="281.9" y="94.1">D</text>
<text x="14.9" y="117.5">E</text>
<text x="281.8" y="117.8">E</text>
<text x="194" y="122.7">编码原则(Product Number Code):</text>
<text x="14.9" y="141">F</text>
<text x="281.9" y="138.8">F</text>
<text x="14.9" y="165.5">G</text>
<text x="281.8" y="165">G</text>
<text x="15" y="187">H</text>
<text x="281.9" y="188.8">H</text>
<text x="30.7" y="200.2">1</text>
<text x="65.4" y="200.3">2</text>
<text x="97.1" y="200.3">3</text>
<text x="131.4" y="200.2">4</text>
<text x="163.7" y="200.3">5</text>
<text x="199.4" y="200.3">6</text>
<text x="231.1" y="200.4">7</text>
<text x="266.8" y="200.3">8</text>
</g>
<g font-size="2.5">
<text x="197.1" y="16.4">版本</text>
<text x="214.5" y="16.3">描述</text>
<text x="232.2" y="15.8">设计</text>
<text x="251.4" y="15.7">批准</text>
<text x="268" y="15.8">日期</text>
<text x="194.6" y="19.4">Version</text>
<text x="198.1" y="22.6">A</text>
<text x="210.7" y="19.3">Description</text>
<text x="213.7" y="22.7">新发行</text>
<text x="230.8" y="18.8">Design</text>
<text x="230.9" y="22.6">熊武敌</text>
<text x="248.9" y="18.7">Approved</text>
<text x="250" y="22.7">楼特高</text>
<text x="264.5" y="22.5">2024.03.10</text>
<text x="268.5" y="18.8">Date</text>
<text x="231.7" y="31.9">材质及电镀</text>
<text x="247" y="31.9">MATERIAL</text>
<text x="251.8" y="35.7">M2.5，钢，镀锌</text>
<text x="215.8" y="37.2">螺丝 Screws</text>
<text x="249.3" y="38.7">M2.5,Steel,Zn plated</text>
<text x="216.2" y="44.5">方块 Cage</text>
<text x="247.8" y="46.1">Copper alloy,Ni plated</text>
<text x="252.9" y="43.1">铜合金，镀镍</text>
<text x="216.1" y="51.8">焊脚 Pin header</text>
<text x="247.9" y="53.3">Copper alloy,Tin plated</text>
<text x="253.1" y="50.3">铜合金，镀锡</text>
<text x="215.9" y="57">塑件 Housing</text>
<text x="254.5" y="57">PA66,UL94V-0</text>
<text x="215.8" y="64.1">参考标准 Stanard</text>
<text x="233.6" y="60.7">电气性能 ELECTRICAL</text>
<text x="253.6" y="64.1">UL</text>
<text x="265" y="64.1">IEC</text>
<text x="215.9" y="71.6">额定电流 Rated current</text>
<text x="216.1" y="67.7">额定电压 Rated voltage</text>
<text x="251.8" y="68">300V</text>
<text x="251.9" y="71.5">10A</text>
<text x="264.5" y="68">400V</text>
<text x="264.6" y="71.5">15A</text>
<text x="216" y="75">使用线径 Wire range</text>
<text x="248.8" y="75.1">26-14AWG</text>
<text x="264" y="75.1">1.5mm²</text>
<text x="216.1" y="79.1">接触电阻</text>
<text x="216.1" y="82.1">Contact resistance</text>
<text x="259" y="80.8">20mΩ</text>
<text x="216" y="89.3">Insulation resistance</text>
<text x="216.1" y="86.3">绝缘电阻</text>
<text x="254.4" y="88">500MΩ/DC500V</text>
<text x="216" y="93.5">耐电压</text>
<text x="254.8" y="94.3">AC1600V/1Min</text>
<text x="216.1" y="96.5">Withstanding voltage</text>
<text x="233.8" y="100.6">机械性能 MECHANICAL</text>
<text x="216" y="104">温度范围 Temp.range</text>
<text x="216" y="107.4">瞬时温度 Max.soldering</text>
<text x="250.8" y="107.4">+250℃ for 5 Sec</text>
<text x="252.3" y="103.8">-40℃</text>
<text x="259.2" y="104.8">~</text>
<text x="261.1" y="103.7">+105℃</text>
<text x="216" y="111.1">扭矩 Torque</text>
<text x="250.7" y="111">4.08kgf.cm/0.4N.m</text>
<text x="216" y="114.5">剥线长度 Strip length</text>
<text x="255.6" y="114.7">5</text>
<text x="256.8" y="115.7">~</text>
<text x="258.1" y="114.7">6mm</text>
<text x="179.7" y="132.5">产品型号(Series No.)</text>
<text x="194.7" y="136.1">间距(Pitch)</text>
<text x="246.7" y="135.6">(Customer Request)</text>
<text x="247.1" y="132.3">客户需求</text>
<text x="194.4" y="139.3">极数(No.of Poles)</text>
<text x="237.2" y="142.7">1:灰色(Grey)</text>
<text x="237.4" y="139.4">塑体颜色(Housing Color)</text>
<text x="257.6" y="142.7">6:红色(Red)</text>
<text x="202.7" y="145">1:单倍间距</text>
<text x="204.3" y="148.2">(Single Pitch)</text>
<text x="237.4" y="149.4">3:黑色(Black)</text>
<text x="237.4" y="146.1">2:蓝色(Blue)</text>
<text x="257.7" y="146.1">7:透明</text>
<text x="260.2" y="149.4">(Transparent)</text>
<text x="202.9" y="151.5">2:双倍间距</text>
<text x="204.3" y="154.8">(Double Pitch)</text>
<text x="237.4" y="152.7">4:绿色(Green)</text>
<text x="257.7" y="152.7">8:黄色(Yellow)</text>
<text x="237.4" y="156">5:橙色(Orange)</text>
<text x="257.7" y="156">9:白色(White)</text>
</g>
<g font-size="1.6">
<text x="198.9" y="187">R</text>
<text x="212.6" y="190.3">R</text>
</g>
</svg>
